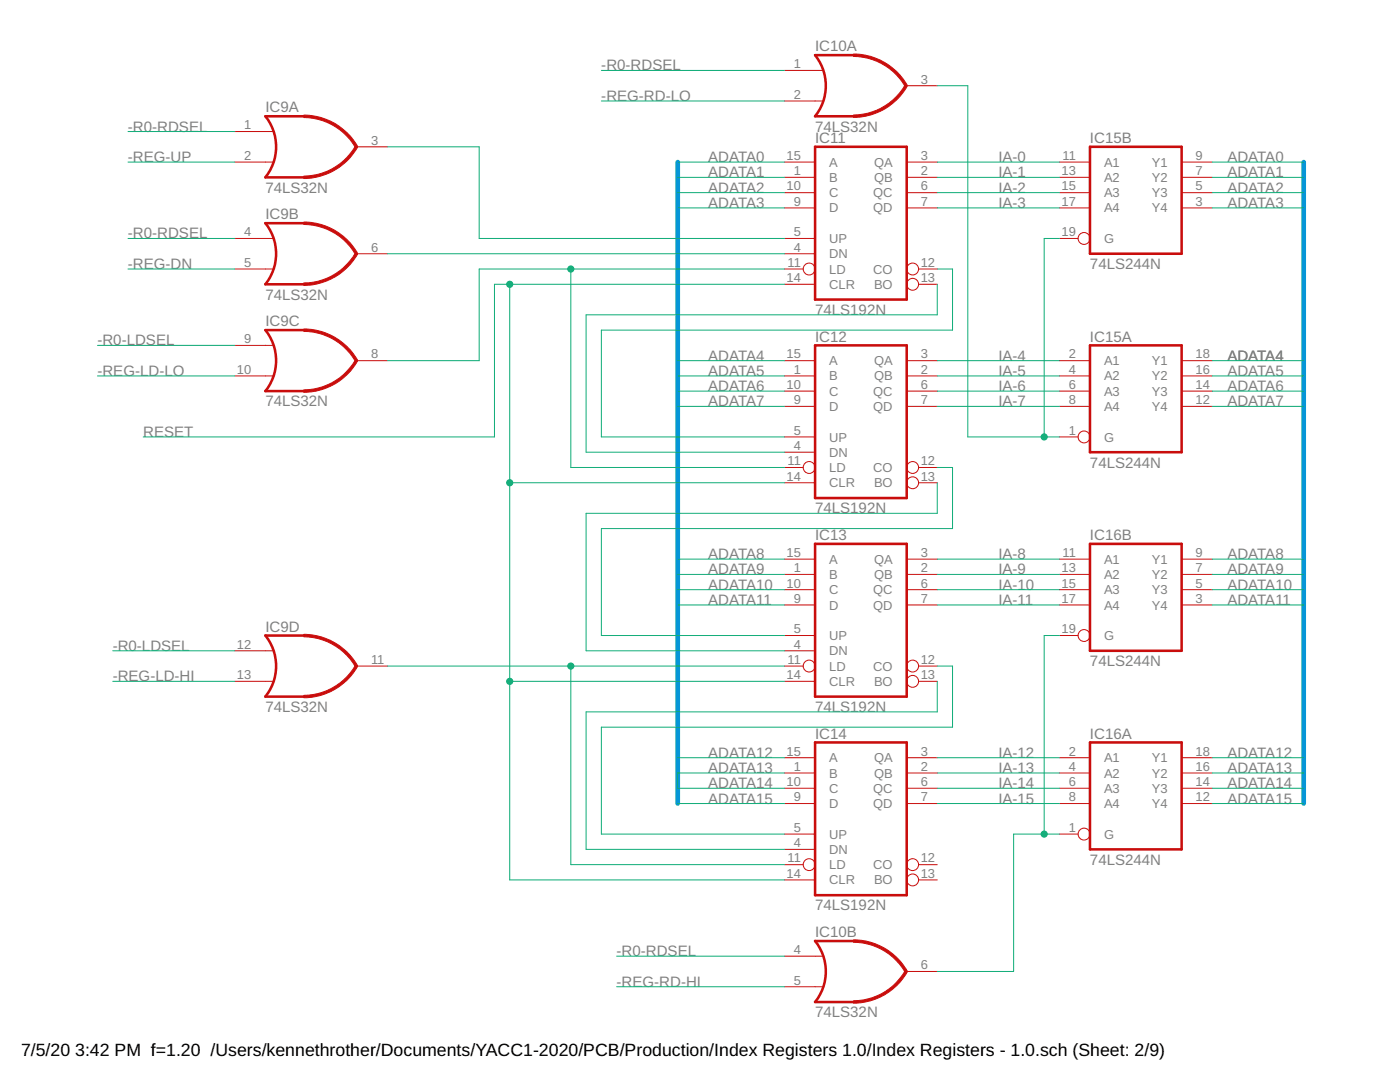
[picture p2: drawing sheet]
<svg xmlns="http://www.w3.org/2000/svg" width="279mm" height="216mm" viewBox="0 0 279 216" stroke-linecap="round" stroke-linejoin="round" font-family="sans-serif">
<g fill="none" stroke="#c90d0c" stroke-width=".51">
<path d="M170.3 11h-7.6a9.7 9.7 0 0 1 0 12.2h7.6M60.6 23.2h-7.6a9.7 9.7 0 0 1 0 12.2h7.6M162.7 29.3h18.3v30.5h-18.3zM217.5 29.3h18.3v21.3h-18.3zM60.6 44.5h-7.6a9.7 9.7 0 0 1 0 12.2h7.6M60.6 65.9h-7.6a9.7 9.7 0 0 1 0 12.1h7.6M162.7 68.9h18.3v30.5h-18.3zM217.5 68.9h18.3v21.3h-18.3zM162.7 108.5h18.3v30.5h-18.3zM217.5 108.5h18.3v21.4h-18.3zM60.6 126.8h-7.6a9.7 9.7 0 0 1 0 12.2h7.6M162.7 148.1h18.3v30.5h-18.3z"/>
<path d="M217.5 148.1h18.3v21.4h-18.3zM170.3 187.8h-7.6a9.7 9.7 0 0 1 0 12.1h7.6"/>
</g>
<g fill="none" stroke="#c90d0c" stroke-width=".2">
<path d="M156.6 14.1h7.6M181 17.1h6M46.9 32.3h7.6M46.9 26.2h7.6M71.2 29.3h6.1M156.6 35.4h6.1M156.6 32.3h6.1M156.6 38.4h6.1M156.6 20.2h7.6M181 35.4h6M181 32.3h6M181 38.4h6"/>
<path d="M211.4 35.4h6.1M211.4 32.3h6.1M211.4 38.4h6.1M235.8 35.4h6.1M235.8 32.3h6.1M235.8 38.4h6.1M46.9 47.6h7.6M46.9 53.7h7.6M71.2 50.6h6.1M156.6 50.6h6.1M156.6 47.6h6.1M156.6 41.5h6.1"/>
<path d="M156.6 53.7h3.7M156.6 56.7h6.1M181 41.5h6M183.3 53.7h3.7M183.3 56.7h3.7M211.4 47.6h3.7M211.4 41.5h6.1M235.8 41.5h6.1M46.9 75h7.6M46.9 68.9h7.6M71.2 72h6.1M156.6 75h6.1"/>
<path d="M156.6 72h6.1M156.6 78h6.1M181 75h6M181 72h6M181 78h6M211.4 75h6.1M211.4 72h6.1M211.4 78h6.1M235.8 75h6.1M235.8 72h6.1M235.8 78h6.1M156.6 90.2h6.1"/>
<path d="M156.6 87.2h6.1M156.6 81.1h6.1M156.6 93.3h3.7M156.6 96.3h6.1M181 81.1h6M183.3 93.3h3.7M183.3 96.3h3.7M211.4 87.2h3.7M211.4 81.1h6.1M235.8 81.1h6.1M156.6 114.6h6.1M156.6 111.6h6.1"/>
<path d="M156.6 117.7h6.1M181 114.6h6M181 111.6h6M181 117.7h6M211.4 114.6h6.1M211.4 111.6h6.1M211.4 117.7h6.1M235.8 114.6h6.1M235.8 111.6h6.1M235.8 117.7h6.1M46.9 129.9h7.6M46.9 136h7.6"/>
<path d="M71.2 132.9h6.1M156.6 129.9h6.1M156.6 126.8h6.1M156.6 120.7h6.1M156.6 132.9h3.7M156.6 136h6.1M181 120.7h6M183.3 132.9h3.7M183.3 136h3.7M211.4 126.8h3.7M211.4 120.7h6.1M235.8 120.7h6.1"/>
<path d="M156.6 154.2h6.1M156.6 151.2h6.1M156.6 157.3h6.1M181 154.2h6M181 151.2h6M181 157.3h6M211.4 154.2h6.1M211.4 151.2h6.1M211.4 157.3h6.1M235.8 154.2h6.1M235.8 151.2h6.1M235.8 157.3h6.1"/>
<path d="M156.6 169.5h6.1M156.6 166.4h6.1M156.6 160.3h6.1M156.6 172.5h3.7M156.6 175.6h6.1M181 160.3h6M183.3 172.5h3.7M183.3 175.6h3.7M211.4 166.4h3.7M211.4 160.3h6.1M235.8 160.3h6.1M156.6 190.8h7.6"/>
<path d="M156.6 196.9h7.6M181 193.8h6"/>
<circle cx="161.5" cy="53.7" r="1.19"/>
<circle cx="182.1" cy="56.7" r="1.19"/>
<circle cx="182.1" cy="53.7" r="1.19"/>
<circle cx="216.3" cy="47.6" r="1.19"/>
<circle cx="161.5" cy="93.3" r="1.19"/>
<circle cx="182.1" cy="93.3" r="1.19"/>
<circle cx="182.1" cy="96.3" r="1.19"/>
<circle cx="216.3" cy="87.2" r="1.19"/>
<circle cx="161.5" cy="132.9" r="1.19"/>
<circle cx="182.1" cy="132.9" r="1.19"/>
<circle cx="182.1" cy="136" r="1.19"/>
<circle cx="216.3" cy="126.8" r="1.19"/>
<circle cx="161.5" cy="172.5" r="1.19"/>
<circle cx="182.1" cy="175.6" r="1.19"/>
<circle cx="182.1" cy="172.5" r="1.19"/>
<circle cx="216.3" cy="166.4" r="1.19"/>
</g>
<g fill="#c90d0c" stroke="#c90d0c" stroke-width=".2">
<path d="M60.6 35.1a12 12 0 0 0 10.4-6l.4 .3a12.4 12.4 0 0 1-10.8 6.2z" fill-rule="evenodd"/>
<path d="M60.6 23a12.3 12.3 0 0 1 10.8 6.2l-.4 .3a12.1 12.1 0 0 0-10.4-6z" fill-rule="evenodd"/>
<path d="M60.6 56.5a11.9 11.9 0 0 0 10.4-6.1l.4 .3a12.4 12.4 0 0 1-10.8 6.3z" fill-rule="evenodd"/>
<path d="M60.6 44.3a12.3 12.3 0 0 1 10.8 6.3l-.4 .2a11.9 11.9 0 0 0-10.4-6z" fill-rule="evenodd"/>
<path d="M60.6 77.8a11.9 11.9 0 0 0 10.4-6l.4 .2a12.3 12.3 0 0 1-10.8 6.3z" fill-rule="evenodd"/>
<path d="M60.6 65.6a12.3 12.3 0 0 1 10.8 6.3l-.4 .2a11.9 11.9 0 0 0-10.4-6z" fill-rule="evenodd"/>
<path d="M60.6 138.7a12 12 0 0 0 10.4-6l.4 .3a12.4 12.4 0 0 1-10.8 6.2z" fill-rule="evenodd"/>
<path d="M60.6 126.6a12.4 12.4 0 0 1 10.8 6.2l-.4 .3a12 12 0 0 0-10.4-6z" fill-rule="evenodd"/>
<path d="M170.3 22.9a12 12 0 0 0 10.4-6l.4 .3a12.3 12.3 0 0 1-10.8 6.2z" fill-rule="evenodd"/>
<path d="M170.3 10.8a12.4 12.4 0 0 1 10.8 6.2l-.4 .3a12 12 0 0 0-10.4-6z" fill-rule="evenodd"/>
<path d="M170.3 199.7a11.9 11.9 0 0 0 10.4-6l.4 .2a12.3 12.3 0 0 1-10.8 6.3z" fill-rule="evenodd"/>
<path d="M170.3 187.5a12.3 12.3 0 0 1 10.8 6.3l-.4 .2a11.9 11.9 0 0 0-10.4-6z" fill-rule="evenodd"/>
</g>
<path d="M135.3 32.3v128M260.2 32.3v128" fill="none" stroke="#0696d7" stroke-width=".93"/>
<g fill="none" stroke="#0dab76" stroke-width=".2">
<path d="M120 14.1h36.6M187 17.1h6.1v70.1h18.3M25.5 32.3h21.4M25.5 26.2h21.4M77.3 29.3h18.3v18.3h61M120 20.2h36.6M135.3 32.3h21.3M135.3 35.4h21.3M135.3 38.4h21.3M187 32.3h24.4M187 35.4h24.4M187 38.4h24.4"/>
<path d="M241.9 32.3h18.3M241.9 35.4h18.3M241.9 38.4h18.3M25.5 53.7h21.4M25.5 47.6h21.4M77.3 50.6h79.3M101.7 56.7v118.9h54.9M113.9 53.7v39.6h42.7M135.3 41.5h21.3M156.6 53.7h-61v18.3h-18.3M156.6 56.7h-57.9v30.5h-70.1M187 41.5h24.4"/>
<path d="M187 53.7h3.1v12.2h-70.1v21.3h36.6M187 56.7v6.1h-70v27.4h39.6M211.4 47.6h-3v39.6M241.9 41.5h18.3M19.5 75h27.4M19.5 68.9h27.4M135.3 72h21.3M135.3 75h21.3M135.3 78h21.3M187 72h24.4M187 75h24.4M187 78h24.4"/>
<path d="M241.9 72h18.3M241.9 75h18.3M241.9 78h18.3M101.7 96.3h54.9M135.3 81.1h21.3M187 81.1h24.4M187 96.3v6.1h-70v27.5h39.6M187 93.3h3.1v12.2h-70.1v21.3h36.6M241.9 81.1h18.3M135.3 111.6h21.3M135.3 114.6h21.3M135.3 117.7h21.3"/>
<path d="M187 111.6h24.4M187 114.6h24.4M187 117.7h24.4M241.9 111.6h18.3M241.9 114.6h18.3M241.9 117.7h18.3M22.5 136h24.4M22.5 129.9h24.4M77.3 132.9h79.3M101.7 136h54.9M113.9 132.9v39.6h42.7M135.3 120.7h21.3"/>
<path d="M187 136v6h-70v27.5h39.6M187 132.9h3.1v12.2h-70.1v21.3h36.6M187 120.7h24.4M211.4 126.8h-3v39.6M241.9 120.7h18.3M135.3 151.2h21.3M156.6 154.2h-21.3v3.1h21.3M187 151.2h24.4M187 154.2h24.4M187 157.3h24.4M241.9 151.2h18.3M241.9 154.2h18.3"/>
<path d="M241.9 157.3h18.3M135.3 160.3h21.3M187 160.3h24.4M211.4 166.4h-9.1v27.4h-15.3M241.9 160.3h18.3M123.1 190.8h33.5M123.1 196.9h33.5"/>
</g>
<g fill="#0dab76" stroke="#0dab76" stroke-width=".2">
<circle cx="101.7" cy="56.7" r=".61"/>
<circle cx="101.7" cy="96.3" r=".61"/>
<circle cx="101.7" cy="136" r=".61"/>
<circle cx="113.9" cy="53.7" r=".61"/>
<circle cx="208.4" cy="87.2" r=".61"/>
<circle cx="208.4" cy="166.4" r=".61"/>
<circle cx="113.9" cy="132.9" r=".61"/>
</g>
<g font-size="3.5">
<text x="4.2" y="210.7">7/5/20</text>
<text x="15" y="210.7">3:42 PM f=1.20 /Users/kennethrother/Documents/YACC1-2020/PCB/Production/Index Registers 1.0/Index Registers - 1.0.sch (Sheet: 2/9)</text>
</g>
<g font-size="3" fill="#808080">
<text x="162.7" y="10.2">IC10A</text>
<text x="120" y="14.1">-R0-RDSEL</text>
<text x="53" y="22.4">IC9A</text>
<text x="120" y="20.2">-REG-RD-LO</text>
<text x="25.5" y="26.2">-R0-RDSEL</text>
<text x="162.7" y="26.2">74LS32N</text>
<text x="162.7" y="28.5">IC11</text>
<text x="217.5" y="28.5">IC15B</text>
<text x="25.5" y="32.3">-REG-UP</text>
<text x="141.3" y="32.3">ADATA0</text>
<text x="141.3" y="35.4">ADATA1</text>
<text x="199.2" y="32.3">IA-0</text>
<text x="199.2" y="35.4">IA-1</text>
<text x="245" y="32.3">ADATA0</text>
<text x="245" y="35.4">ADATA1</text>
<text x="53" y="38.4">74LS32N</text>
<text x="141.3" y="38.4">ADATA2</text>
<text x="141.3" y="41.5">ADATA3</text>
<text x="199.2" y="38.4">IA-2</text>
<text x="199.2" y="41.5">IA-3</text>
<text x="245" y="38.4">ADATA2</text>
<text x="245" y="41.5">ADATA3</text>
<text x="25.5" y="47.6">-R0-RDSEL</text>
<text x="53" y="43.8">IC9B</text>
<text x="25.5" y="53.7">-REG-DN</text>
<text x="217.5" y="53.7">74LS244N</text>
<text x="53" y="59.8">74LS32N</text>
<text x="53" y="65.1">IC9C</text>
<text x="162.7" y="62.8">74LS192N</text>
<text x="19.4" y="68.9">-R0-LDSEL</text>
<text x="141.3" y="72">ADATA4</text>
<text x="162.7" y="68.1">IC12</text>
<text x="199.2" y="72">IA-4</text>
<text x="217.5" y="68.1">IC15A</text>
<text x="245" y="72">ADATA4</text>
<text x="19.4" y="75">-REG-LD-LO</text>
<text x="141.3" y="75">ADATA5</text>
<text x="199.2" y="75">IA-5</text>
<text x="245" y="75">ADATA5</text>
<text x="53" y="81.1">74LS32N</text>
<text x="141.3" y="78.1">ADATA6</text>
<text x="141.3" y="81.1">ADATA7</text>
<text x="199.2" y="78.1">IA-6</text>
<text x="199.2" y="81.1">IA-7</text>
<text x="245" y="78.1">ADATA6</text>
<text x="245" y="81.1">ADATA7</text>
<text x="28.6" y="87.2">RESET</text>
<text x="217.5" y="93.3">74LS244N</text>
<text x="162.7" y="102.4">74LS192N</text>
<text x="162.7" y="107.8">IC13</text>
<text x="217.5" y="107.8">IC16B</text>
<text x="141.3" y="111.6">ADATA8</text>
<text x="199.2" y="111.6">IA-8</text>
<text x="245" y="111.6">ADATA8</text>
<text x="141.3" y="114.6">ADATA9</text>
<text x="141.3" y="117.7">ADATA10</text>
<text x="199.2" y="114.6">IA-9</text>
<text x="199.2" y="117.7">IA-10</text>
<text x="245" y="114.6">ADATA9</text>
<text x="245" y="117.7">ADATA10</text>
<text x="141.3" y="120.7">ADATA11</text>
<text x="199.2" y="120.7">IA-11</text>
<text x="245" y="120.7">ADATA11</text>
<text x="22.5" y="129.9">-R0-LDSEL</text>
<text x="53" y="126">IC9D</text>
<text x="22.5" y="136">-REG-LD-HI</text>
<text x="217.5" y="132.9">74LS244N</text>
<text x="53" y="142">74LS32N</text>
<text x="162.7" y="142">74LS192N</text>
<text x="162.7" y="147.4">IC14</text>
<text x="217.5" y="147.4">IC16A</text>
<text x="141.3" y="151.2">ADATA12</text>
<text x="141.3" y="154.2">ADATA13</text>
<text x="199.2" y="151.2">IA-12</text>
<text x="199.2" y="154.2">IA-13</text>
<text x="245" y="151.2">ADATA12</text>
<text x="245" y="154.2">ADATA13</text>
<text x="141.3" y="157.3">ADATA14</text>
<text x="141.3" y="160.3">ADATA15</text>
<text x="199.2" y="157.3">IA-14</text>
<text x="199.2" y="160.3">IA-15</text>
<text x="245" y="157.3">ADATA14</text>
<text x="245" y="160.3">ADATA15</text>
<text x="217.5" y="172.5">74LS244N</text>
<text x="162.7" y="181.7">74LS192N</text>
<text x="123.1" y="190.8">-R0-RDSEL</text>
<text x="162.7" y="187">IC10B</text>
<text x="123.1" y="196.9">-REG-RD-HI</text>
<text x="162.7" y="203">74LS32N</text>
</g>
<g font-size="2.6" fill="#808080">
<text x="158.4" y="13.6">1</text>
<text x="183.8" y="16.7">3</text>
<text x="158.4" y="19.7">2</text>
<text x="48.7" y="25.8">1</text>
<text x="74.1" y="28.9">3</text>
<text x="48.7" y="31.9">2</text>
<text x="157" y="31.9">15</text>
<text x="158.4" y="35">1</text>
<text x="165.5" y="33.3">A</text>
<text x="174.4" y="33.2">QA</text>
<text x="183.8" y="35">2</text>
<text x="183.8" y="31.9">3</text>
<text x="211.8" y="35">13</text>
<text x="212" y="31.9">11</text>
<text x="220.3" y="33.3">A1</text>
<text x="229.9" y="33.2">Y1</text>
<text x="238.6" y="35">7</text>
<text x="238.6" y="31.9">9</text>
<text x="157" y="38">10</text>
<text x="158.4" y="41.1">9</text>
<text x="165.5" y="36.3">B</text>
<text x="165.5" y="39.3">C</text>
<text x="174.3" y="39.3">QC</text>
<text x="174.4" y="36.3">QB</text>
<text x="183.8" y="38">6</text>
<text x="183.8" y="41.1">7</text>
<text x="211.8" y="38">15</text>
<text x="211.8" y="41.1">17</text>
<text x="220.3" y="36.3">A2</text>
<text x="220.3" y="39.3">A3</text>
<text x="229.9" y="39.3">Y3</text>
<text x="229.9" y="36.3">Y2</text>
<text x="238.6" y="41.1">3</text>
<text x="238.6" y="38">5</text>
<text x="48.7" y="47.2">4</text>
<text x="158.4" y="47.2">5</text>
<text x="165.5" y="42.4">D</text>
<text x="174.3" y="42.4">QD</text>
<text x="211.8" y="47.2">19</text>
<text x="220.3" y="42.4">A4</text>
<text x="229.9" y="42.4">Y4</text>
<text x="48.7" y="53.2">5</text>
<text x="74.1" y="50.2">6</text>
<text x="157.2" y="53.2">11</text>
<text x="158.4" y="50.2">4</text>
<text x="165.5" y="51.5">DN</text>
<text x="165.5" y="48.5">UP</text>
<text x="183.8" y="53.2">12</text>
<text x="220.3" y="48.5">G</text>
<text x="157" y="56.3">14</text>
<text x="165.5" y="54.6">LD</text>
<text x="165.5" y="57.6">CLR</text>
<text x="174.3" y="54.6">CO</text>
<text x="174.4" y="57.6">BO</text>
<text x="183.8" y="56.3">13</text>
<text x="48.7" y="68.5">9</text>
<text x="74.1" y="71.5">8</text>
<text x="157" y="71.5">15</text>
<text x="183.8" y="71.5">3</text>
<text x="213.3" y="71.5">2</text>
<text x="238.6" y="71.5">18</text>
<text x="47.3" y="74.6">10</text>
<text x="157" y="77.6">10</text>
<text x="158.4" y="74.6">1</text>
<text x="165.5" y="75.9">B</text>
<text x="165.5" y="72.9">A</text>
<text x="174.4" y="75.9">QB</text>
<text x="174.4" y="72.9">QA</text>
<text x="183.8" y="74.6">2</text>
<text x="183.8" y="77.6">6</text>
<text x="213.3" y="74.6">4</text>
<text x="213.3" y="77.6">6</text>
<text x="220.3" y="72.9">A1</text>
<text x="220.3" y="75.9">A2</text>
<text x="229.9" y="75.9">Y2</text>
<text x="229.9" y="72.9">Y1</text>
<text x="238.6" y="77.6">14</text>
<text x="238.6" y="74.6">16</text>
<text x="158.4" y="80.7">9</text>
<text x="165.5" y="82">D</text>
<text x="165.5" y="79">C</text>
<text x="174.3" y="79">QC</text>
<text x="174.3" y="82">QD</text>
<text x="183.8" y="80.7">7</text>
<text x="213.3" y="80.7">8</text>
<text x="220.3" y="79">A3</text>
<text x="220.3" y="82">A4</text>
<text x="229.9" y="82">Y4</text>
<text x="229.9" y="79">Y3</text>
<text x="238.6" y="80.7">12</text>
<text x="158.4" y="89.8">4</text>
<text x="158.4" y="86.8">5</text>
<text x="165.5" y="88.1">UP</text>
<text x="213.3" y="86.8">1</text>
<text x="220.3" y="88.1">G</text>
<text x="157" y="95.9">14</text>
<text x="157.2" y="92.9">11</text>
<text x="165.5" y="91.2">DN</text>
<text x="165.5" y="94.2">LD</text>
<text x="174.3" y="94.2">CO</text>
<text x="183.8" y="92.9">12</text>
<text x="183.8" y="95.9">13</text>
<text x="165.5" y="97.3">CLR</text>
<text x="174.4" y="97.2">BO</text>
<text x="157" y="111.1">15</text>
<text x="165.5" y="112.5">A</text>
<text x="174.4" y="112.5">QA</text>
<text x="183.8" y="111.1">3</text>
<text x="212" y="111.1">11</text>
<text x="220.3" y="112.5">A1</text>
<text x="229.9" y="112.5">Y1</text>
<text x="238.6" y="111.1">9</text>
<text x="157" y="117.2">10</text>
<text x="158.4" y="114.2">1</text>
<text x="165.5" y="115.5">B</text>
<text x="165.5" y="118.6">C</text>
<text x="174.3" y="118.6">QC</text>
<text x="174.4" y="115.5">QB</text>
<text x="183.8" y="114.2">2</text>
<text x="183.8" y="117.2">6</text>
<text x="211.8" y="114.2">13</text>
<text x="211.8" y="117.2">15</text>
<text x="220.3" y="115.5">A2</text>
<text x="220.3" y="118.6">A3</text>
<text x="229.9" y="118.6">Y3</text>
<text x="229.9" y="115.5">Y2</text>
<text x="238.6" y="117.2">5</text>
<text x="238.6" y="114.2">7</text>
<text x="158.4" y="120.3">9</text>
<text x="165.5" y="121.6">D</text>
<text x="174.3" y="121.6">QD</text>
<text x="183.8" y="120.3">7</text>
<text x="211.8" y="120.3">17</text>
<text x="220.3" y="121.6">A4</text>
<text x="229.9" y="121.6">Y4</text>
<text x="238.6" y="120.3">3</text>
<text x="47.3" y="129.4">12</text>
<text x="158.4" y="129.4">4</text>
<text x="158.4" y="126.4">5</text>
<text x="165.5" y="130.8">DN</text>
<text x="165.5" y="127.7">UP</text>
<text x="211.8" y="126.4">19</text>
<text x="220.3" y="127.7">G</text>
<text x="47.3" y="135.5">13</text>
<text x="74.1" y="132.5">11</text>
<text x="157" y="135.5">14</text>
<text x="157.2" y="132.5">11</text>
<text x="165.5" y="133.8">LD</text>
<text x="165.5" y="136.9">CLR</text>
<text x="174.3" y="133.8">CO</text>
<text x="174.4" y="136.9">BO</text>
<text x="183.8" y="132.5">12</text>
<text x="183.8" y="135.5">13</text>
<text x="157" y="150.8">15</text>
<text x="158.4" y="153.8">1</text>
<text x="165.5" y="155.2">B</text>
<text x="165.5" y="152.1">A</text>
<text x="174.4" y="155.1">QB</text>
<text x="174.4" y="152.1">QA</text>
<text x="183.8" y="153.8">2</text>
<text x="183.8" y="150.8">3</text>
<text x="213.3" y="150.8">2</text>
<text x="213.3" y="153.8">4</text>
<text x="220.3" y="152.1">A1</text>
<text x="220.3" y="155.2">A2</text>
<text x="229.9" y="155.1">Y2</text>
<text x="229.9" y="152.1">Y1</text>
<text x="238.6" y="153.8">16</text>
<text x="238.6" y="150.8">18</text>
<text x="157" y="156.9">10</text>
<text x="158.4" y="159.9">9</text>
<text x="165.5" y="161.2">D</text>
<text x="165.5" y="158.2">C</text>
<text x="174.3" y="158.2">QC</text>
<text x="174.3" y="161.2">QD</text>
<text x="183.8" y="156.9">6</text>
<text x="183.8" y="159.9">7</text>
<text x="213.3" y="156.9">6</text>
<text x="213.3" y="159.9">8</text>
<text x="220.3" y="158.2">A3</text>
<text x="220.3" y="161.2">A4</text>
<text x="229.9" y="161.2">Y4</text>
<text x="229.9" y="158.2">Y3</text>
<text x="238.6" y="159.9">12</text>
<text x="238.6" y="156.9">14</text>
<text x="158.4" y="166">5</text>
<text x="165.5" y="167.3">UP</text>
<text x="213.3" y="166">1</text>
<text x="220.3" y="167.3">G</text>
<text x="157.2" y="172.1">11</text>
<text x="158.4" y="169">4</text>
<text x="165.5" y="170.4">DN</text>
<text x="165.5" y="173.4">LD</text>
<text x="174.3" y="173.4">CO</text>
<text x="183.8" y="172.1">12</text>
<text x="157" y="175.1">14</text>
<text x="165.5" y="176.5">CLR</text>
<text x="174.4" y="176.5">BO</text>
<text x="183.8" y="175.1">13</text>
<text x="158.4" y="190.4">4</text>
<text x="158.4" y="196.5">5</text>
<text x="183.8" y="193.4">6</text>
</g>
</svg>
